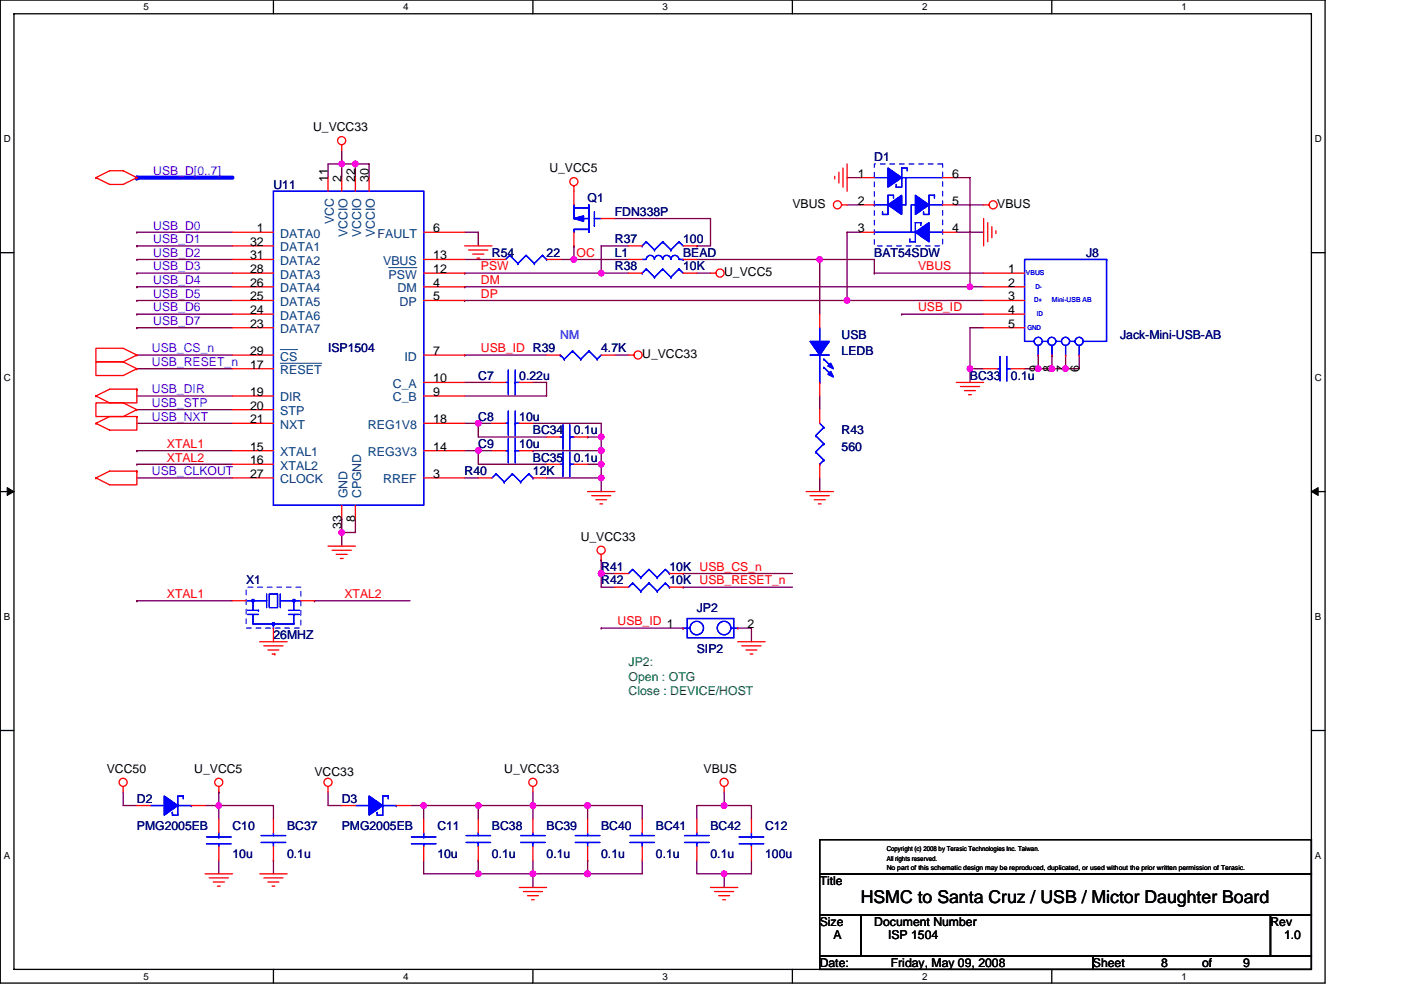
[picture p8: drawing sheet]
<svg xmlns="http://www.w3.org/2000/svg" width="297mm" height="210mm" viewBox="0 0 297 210" stroke-linecap="round" stroke-linejoin="round" font-family="sans-serif">
<path d="M.1 0h280.8v208.5h-280.8zM3 2.9h275v202.7h-275z" fill="none" stroke="#000" stroke-width=".28"/>
<g fill="#fff">
<path d="M30.5 .3h1.1v2.3h-1.1z"/>
<path d="M30.5 205.9h1.1v2.3h-1.1z"/>
</g>
<path d="M58 0v2.9M58 205.6v2.9" fill="none" stroke="#000" stroke-width=".28"/>
<g fill="#fff">
<path d="M85.5 .3h1.1v2.3h-1.1z"/>
<path d="M85.5 205.9h1.1v2.3h-1.1z"/>
</g>
<path d="M113 0v2.9M113 205.6v2.9" fill="none" stroke="#000" stroke-width=".28"/>
<g fill="#fff">
<path d="M140.5 .3h1.1v2.3h-1.1z"/>
<path d="M140.5 205.9h1.1v2.3h-1.1z"/>
</g>
<path d="M168 0v2.9M168 205.6v2.9" fill="none" stroke="#000" stroke-width=".28"/>
<g fill="#fff">
<path d="M195.5 .3h1.2v2.3h-1.2z"/>
<path d="M195.5 205.9h1.2v2.3h-1.2z"/>
</g>
<path d="M223 0v2.9M223 205.6v2.9" fill="none" stroke="#000" stroke-width=".28"/>
<g fill="#fff">
<path d="M250.5 .3h1.2v2.3h-1.2z"/>
<path d="M250.5 205.9h1.2v2.3h-1.2z"/>
<path d="M.8 28.3h1.5v2.3h-1.5z"/>
<path d="M278.8 28.3h1.5v2.3h-1.5z"/>
<path d="M.8 78.9h1.5v2.3h-1.5z"/>
<path d="M278.8 78.9h1.5v2.3h-1.5z"/>
</g>
<path d="M.1 53.6h2.9M278 53.6h2.9" fill="none" stroke="#000" stroke-width=".28"/>
<g fill="#fff">
<path d="M.8 129.6h1.4v2.3h-1.4z"/>
<path d="M278.8 129.6h1.4v2.3h-1.4z"/>
</g>
<path d="M.1 104.3h2.9M278 104.3h2.9" fill="none" stroke="#000" stroke-width=".28"/>
<path d="M1.5 103.4l1.5 .9-1.5 .8zM278 104.3l1.5-.9v1.7z" fill="#000" stroke="#000" stroke-width=".21"/>
<g fill="#fff">
<path d="M.8 180.3h1.4v2.3h-1.4z"/>
<path d="M278.8 180.3h1.4v2.3h-1.4z"/>
</g>
<path d="M.1 154.9h2.9M278 154.9h2.9M173.8 178.1h104.2v7.2h-104.2zM173.8 194h8.7v8.7h-8.7zM173.8 185.3h104.2v8.7h-104.2zM182.5 194h86.9v8.7h-86.9zM269.4 194h8.6v8.7h-8.6zM173.8 202.7h57.9v2.9h-57.9zM231.7 202.7h46.3v2.9h-46.3z" fill="none" stroke="#000" stroke-width=".28"/>
<g fill="none" stroke="#800040" stroke-width=".28">
<path d="M72.5 34.8h-2.9v2.9M72.5 34.8h.1M72.5 34.8h2.9M72.5 31.9v2.9M72.5 34.8v2.9M75.4 34.8h.1M75.4 34.8h2.8v2.9M75.4 34.8v2.9M179.6 37.7h2.9M202.8 37.7h2.9v23.1M29 49.3h.1M29 52.2h.1"/>
<path d="M29 55h.1M29 57.9h.1M29 57.9h20.3M29 49.3h20.3M29 52.2h20.3M29 55h20.3M98.5 57.9h.1M98.5 49.3h2.9v2.9M98.5 55h5.8M98.5 57.9h34.8M118.8 55h2.9M121.7 52.2h.1"/>
<path d="M121.7 55h11.6M121.7 52.2v2.8M127.5 57.9h.1M130.4 46.4h20.2v5.8h-2.9M133.3 52.2h-5.8v5.7M147.7 57.9h2.9M147.7 55h26.1M147.7 52.2h.1M173.8 55h11.6v2.9M173.8 55h.1M173.8 55v11.6M179.6 43.5h2.9"/>
<path d="M182.5 49.3h-2.9v14.4M185.4 57.9h.1M185.4 57.9h23.2M202.8 43.5h5.8M202.8 49.3h5.8M29 60.8h.1M29 63.7h.1M29 66.6h.1M29 69.5h.1M29 75.3h20.3M29 78.2h20.3M29 60.8h20.3"/>
<path d="M29 63.7h20.3M29 66.6h20.3M29 69.5h20.3M98.5 75.3h.1M98.5 63.7h.1M98.5 60.8h.1M98.5 60.8h110.1M98.5 63.7h110.1M98.5 75.3h17.4M130.4 75.3h2.9M179.6 63.7h.1M191.2 66.6h.1"/>
<path d="M191.2 66.6h17.4M205.7 60.8h.1M205.7 78.2h.1M205.7 78.2v2.9M208.6 69.5h-2.9v8.7h2.9M217.2 78.2h2.9M220.1 75.3v2.9M220.1 78.2h.1M220.1 78.2h2.9M223 78.2h2.9M223 75.3h.1M223 75.3v2.9"/>
<path d="M225.9 75.3h.1M225.9 75.3v2.9M228.8 75.3v2.9h-2.9M29 86.9h20.3M29 84h20.3M29 89.8h20.3M29 95.6h.1M29 98.5h.1M29 95.6h20.3M29 98.5h20.3M98.5 81.1h5.8M98.5 89.8h2.9"/>
<path d="M98.5 95.6h2.9M101.4 89.8v2.9h14.5M101.4 89.8h.1M101.4 95.6v2.9h14.5M101.4 95.6h.1M101.4 89.8h2.9M101.4 95.6h2.9M113 81.1h2.9v2.9h-17.4M113 89.8h14.5v2.9M113 95.6h.1M113 95.6h14.5M124.6 92.7h.1"/>
<path d="M124.6 98.5h2.9M124.6 92.7h2.9M127.5 92.7h.1M127.5 95.6h.1M127.5 98.5v2.9M127.5 92.7v5.8M173.8 84v2.9M29 101.4h20.3M72.5 112.9v2.9M72.5 110.1v2.8h2.9v-2.8M72.5 110.1h.1M98.5 101.4h2.9"/>
<path d="M115.9 101.4h11.6M127.5 118.7h.1M127.5 101.4h.1M127.5 101.4v2.9M127.5 118.7v2.9M173.8 101.4v2.9M29 127.4h.1M29 127.4h20.3M66.7 127.4h.1M66.7 127.4h20.2M127.5 133.2h.1M127.5 121.6h.1"/>
<path d="M127.5 121.6v2.9h2.9M127.5 133.2h17.3M127.5 121.6h2.9M144.8 121.6h.1M144.8 124.5h.1M144.8 121.6h23.2M144.8 124.5h23.2M156.4 133.2h2.9v2.9M26.1 168v2.9h2.9M43.5 170.9h2.9M46.4 170.9v2.9M46.4 168h.1"/>
<path d="M46.4 170.9h11.6v2.9M46.4 168v2.9M69.6 168v2.9h2.9M86.9 170.9h2.9M89.8 170.9h.1M89.8 170.9h11.6M89.8 170.9v2.9M101.4 170.9h.1M101.4 170.9h11.6M101.4 170.9v2.9M113 170.9v2.9M113 170.9h23.2v2.9"/>
<path d="M113 168v2.9M113 170.9h.1M124.6 170.9v2.9M124.6 170.9h.1M153.5 170.9h.1M153.5 168v2.9M153.5 170.9h5.8v2.9M153.5 170.9h-5.8v2.9M46.4 182.5v2.8M58 182.5h.1M58 182.5v2.8M89.8 182.5v2.8h11.6"/>
<path d="M101.4 185.3h.1M101.4 182.5h.1M101.4 182.5v2.8M113 185.3v2.9M113 185.3h.1M113 182.5v2.8M124.6 182.5h.1M124.6 185.3h.1M124.6 182.5v2.8M136.2 182.5v2.8h-34.8M147.7 182.5v2.8h5.8M153.5 185.3h.1"/>
<path d="M153.5 185.3v2.9M159.3 182.5v2.8h-5.8"/>
</g>
<g fill="#f0f" stroke="#f0f" stroke-width=".28">
<circle cx="89.8" cy="170.9" r=".57"/>
<circle cx="46.4" cy="170.9" r=".57"/>
<circle cx="101.4" cy="170.9" r=".57"/>
<circle cx="124.6" cy="185.3" r=".57"/>
<circle cx="124.6" cy="170.9" r=".57"/>
<circle cx="113" cy="185.3" r=".57"/>
<circle cx="72.5" cy="34.8" r=".57"/>
<circle cx="75.3" cy="34.8" r=".57"/>
<circle cx="127.5" cy="92.7" r=".57"/>
<circle cx="101.4" cy="89.8" r=".57"/>
<circle cx="127.5" cy="95.6" r=".57"/>
<circle cx="205.6" cy="60.8" r=".57"/>
<circle cx="179.6" cy="63.7" r=".57"/>
<circle cx="153.5" cy="185.3" r=".57"/>
<circle cx="153.5" cy="170.9" r=".57"/>
<circle cx="205.6" cy="78.2" r=".57"/>
<circle cx="225.9" cy="78.2" r=".57"/>
<circle cx="173.8" cy="55" r=".57"/>
<circle cx="127.5" cy="121.6" r=".57"/>
<circle cx="223" cy="78.2" r=".57"/>
<circle cx="127.5" cy="57.9" r=".57"/>
<circle cx="72.5" cy="112.9" r=".57"/>
<circle cx="220.1" cy="78.2" r=".57"/>
<circle cx="127.5" cy="98.5" r=".57"/>
<circle cx="101.4" cy="95.6" r=".57"/>
<circle cx="127.5" cy="101.4" r=".57"/>
<circle cx="121.7" cy="55" r=".57"/>
<circle cx="101.4" cy="185.3" r=".57"/>
<circle cx="113" cy="170.9" r=".57"/>
</g>
<path d="M29 37.7h.1M29 37.7h20.3" fill="none" stroke="#00f" stroke-width=".87"/>
<g fill="none" stroke="#f00" stroke-width=".28">
<path d="M20.3 37.7l2.9-1.5h2.9l2.9 1.5M20.3 37.7h.1M20.3 37.7l2.9 1.4h2.9l2.9-1.4M29 37.7h.1M69.6 37.7v2.9M72.5 30.7v1.2M72.5 37.7v2.9M75.4 37.7v2.9M78.2 37.7v2.9M121.7 39.4v4.1M177 37.4v.6M177.9 36.5v2.3"/>
<path d="M178.7 35.6v4.1M179.6 34.8v5.8M182.5 37.7h2.9M199.9 37.7h2.9M49.3 55h8.7M49.3 57.9h8.7M49.3 52.2h8.7M49.3 49.3h8.7M89.8 55h8.7M89.8 57.9h8.7M89.8 49.3h8.7M98.5 52.2h5.8"/>
<path d="M99.4 53h4M100.2 53.9h2.4M101.1 54.8h.6M104.3 55h2.9M115.9 55h2.9M121.7 49.3v2.9M127.5 46.4h2.9M133.3 55h2.9M133.3 57.9h2.9M133.3 52.2h2.9M144.8 55h2.9M144.8 57.9h2.9"/>
<path d="M144.8 52.2h2.9M150.6 57.9h1.2M178.4 43.5h1.2M182.5 49.3h2.9M182.5 43.5h2.9M199.9 49.3h2.9M199.9 43.5h2.9M208.6 46.4v5.8M208.6 43.5h1.1M208.6 57.9h8.6M209.4 47.2v4.1M210.3 48.1v2.3"/>
<path d="M211.2 49v.5M26.1 76.8h-5.8v2.9h5.8l2.9-1.5M26.1 76.8l2.9 1.4M29 75.3l-2.9-1.4h-5.8v2.9h5.8M29 75.3h.1M29 78.2h.1M29 75.3l-2.9 1.5M49.3 75.3h8.7M49.3 69.5h8.7M49.3 66.6h8.7M49.3 63.7h8.7M49.3 60.8h8.7"/>
<path d="M49.3 78.2h8.7M89.8 75.3h8.7M89.8 63.7h8.7M89.8 60.8h8.7M115.9 75.3h2.9M127.5 75.3h2.9M133.3 75.3h1.1M173.8 66.6v2.9M208.6 69.5h8.6M208.6 66.6h8.6M208.6 63.7h8.6M208.6 60.8h8.6"/>
<path d="M208.6 78.2h2.9M214.3 78.2h2.9M220.1 75.3h.1M223 75.3h.1M225.9 75.3h.1M228.8 75.3h.1M20.3 84h.1M20.3 89.8h.1M20.3 85.4h5.8l2.9 1.5-2.9 1.4h-5.8zM29 82.5h-5.8l-2.9 1.5M29 82.5v2.9h-5.8l-2.9-1.4M29 82.5h.1"/>
<path d="M29 99.9h-5.8l-2.9 1.5M29 99.9v2.9h-5.8l-2.9-1.4M29 99.9h.1M29 88.3h-5.8l-2.9 1.5M29 88.3v2.9h-5.8l-2.9-1.4M29 88.3h.1M29 86.9h.1M49.3 89.8h8.7M49.3 84h8.7M49.3 86.9h8.7M49.3 98.5h8.7M49.3 95.6h8.7"/>
<path d="M89.8 89.8h8.7M89.8 84h8.7M89.8 95.6h8.7M89.8 81.1h8.7M104.3 89.8h2.9M104.3 95.6h2.9M104.3 81.1h2.9M110.1 89.8h2.9M110.1 95.6h2.9M110.1 81.1h2.9M115.9 98.5h2.9M115.9 92.7h2.9"/>
<path d="M121.7 98.5h2.9M121.7 92.7h2.9M173.8 81.1v2.9M173.8 86.9v2.9M173.8 98.5v2.9M202.8 81.1h5.8M203.6 82h4.1M204.5 82.8h2.3M205.4 83.7h.5M20.3 101.4h.1M49.3 101.4h8.7M69.6 115.8h5.8"/>
<path d="M70.4 116.7h4.1M71.3 117.6h2.3M72.2 118.4h.5M72.5 107.2v2.9M75.4 107.2v2.9M89.8 101.4h8.7M101.4 101.4h2.9M113 101.4h2.9M124.6 104.3h5.8M125.5 105.1h4M126.3 106h2.3M127.2 106.9h.6"/>
<path d="M127.5 117.6v1.1M170.9 104.3h5.8M171.8 105.1h4M172.6 106h2.4M173.5 106.9h.6M49.3 127.4h2.9M55.1 136.1h5.8M55.9 137h4.1M56.8 137.9h2.3M57.7 138.7h.6M58 133.2v2.9M58.3 138.7h.1"/>
<path d="M63.8 127.4h2.9M130.4 124.5h2.9M130.4 121.6h2.9M141.9 124.5h2.9M141.9 121.6h2.9M144.8 133.2h.1M156.4 136.1h5.8M156.4 133.2h.1M157.3 137h4.1M158.2 137.9h2.3M159 138.7h.6M26.1 166.8v1.2"/>
<path d="M29 170.9h2.9M40.6 170.9h2.9M46.4 166.8v1.2M46.4 173.8v2.9M46.4 179.6v2.9M58 173.8v2.9M58 179.6v2.9M69.6 166.8v1.2M72.5 170.9h2.9M84 170.9h2.9M89.8 173.8v2.9M89.8 179.6v2.9"/>
<path d="M101.4 173.8v2.9M101.4 179.6v2.9M113 166.8v1.2M113 173.8v2.9M113 179.6v2.9M124.6 173.8v2.9M124.6 179.6v2.9M136.2 173.8v2.9M136.2 179.6v2.9M147.7 173.8v2.9M147.7 179.6v2.9M153.5 166.8v1.2"/>
<path d="M159.3 173.8v2.9M159.3 179.6v2.9M43.5 185.3h5.8M44.4 186.2h4M45.2 187.1h2.4M46.1 188h.6M55.1 185.3h5.8M55.9 186.2h4.1M56.8 187.1h2.3M57.7 188h.6M110.1 188.2h5.8M111 189.1h4"/>
<path d="M111.8 190h2.3M112.7 190.8h.6M150.6 188.2h5.8M151.5 189.1h4.1M152.4 190h2.3M153.2 190.8h.6"/>
<circle cx="72.4" cy="29.8" r=".86"/>
<circle cx="121.7" cy="38.5" r=".86"/>
<circle cx="152.7" cy="57.9" r=".86"/>
<circle cx="177.6" cy="43.4" r=".86"/>
<circle cx="210.6" cy="43.4" r=".86"/>
<circle cx="135.3" cy="75.3" r=".86"/>
<circle cx="127.5" cy="116.7" r=".86"/>
<circle cx="26.1" cy="165.9" r=".86"/>
<circle cx="46.4" cy="165.9" r=".86"/>
<circle cx="69.5" cy="165.9" r=".86"/>
<circle cx="113" cy="165.9" r=".86"/>
<circle cx="153.5" cy="165.9" r=".86"/>
</g>
<g fill="none" stroke="#00f" stroke-width=".28">
<path d="M185.4 37.7h2.9M191.2 37.7h.1M191.2 37.7h8.7M192 37.7v5.8h-.8M192.3 36.2v-.6h-1.1v4.1h-1.2v-.6M58 40.6h31.8v66.6h-31.8zM108.1 54.2h.1M108.1 54.2l-.9 .8M108.1 54.2l1.7 1.7M109.8 55.9h.1M111.5 54.2h.1M111.5 54.2l-1.7 1.7"/>
<path d="M111.5 54.2l1.8 1.7M113.3 55.9h.1M115 54.2h.1M115 54.2l-1.7 1.7M115 54.2l.9 .8M115.9 55h.1M121.7 43.5v2.9h3.2M121.7 44h3.2M122 44h2.6M124.6 48.7h-2.9v.6v-.6h3.2M124.9 43.5v5.8M124.9 46.4h.1"/>
<path d="M126 46.4h1.5M126 47.8h.1M126 44.9v2.9M136.2 52.2h.1M136.2 57.9h.1M137 51.3h.1M137 57.1h.1M137 51.3l1.8 1.7M137 51.3l-.8 .9M137 57.1l1.8 1.7M137 57.1l-.8 .8M138.8 53h.1"/>
<path d="M138.8 58.8h.1M140.5 55a.86 .86 0 0 0-.9-.8 .86 .86 0 0 0-.8 .8 .87 .87 0 0 0-.9-.8 .87 .87 0 0 0-.9 .8h-.8M140.5 55a.87 .87 0 0 1 .9-.8 .87 .87 0 0 1 .8 .8 .86 .86 0 0 1 .9-.8 .86 .86 0 0 1 .9 .8h.8M140.5 51.3h.1M140.5 57.1h.1M140.5 51.3l1.7 1.7M140.5 51.3l-1.7 1.7M140.5 57.1l1.7 1.7M140.5 57.1l-1.7 1.7M142.2 53h.1M142.2 58.8h.1M144 51.3h.1"/>
<path d="M144 57.1h.1M144 51.3l.8 .9M144 51.3l-1.8 1.7M144 57.1l.8 .8M144 57.1l-1.8 1.7M144.8 55h.1M185.4 43.5h.1M185.4 49.3h8.7M185.4 43.5h2.9M189.4 42v-.6h-1.1v4.1h-1.2v-.6M194.1 43.5h-.9v5.8M195.2 47.2h-1.1v4.1h-1.2v-.6"/>
<path d="M195.2 47.2v.6M195.2 47.2h.1M197 49.3h2.9M197 43.5h2.9M198.1 41.4h-1.1v4.1h-1.2v-.6M198.1 41.4v.6M198.1 41.4h.1M234.6 55v17.4h-4.9M234.6 55h.1M234.6 55h-17.4v17.4h2.1M107.8 78.5v5.2M109.2 78.5v5.2"/>
<path d="M118.8 75.3h.1M118.8 75.3l.9 .9M119.7 76.2h.1M121.4 74.4h.1M121.4 74.4l1.7 1.8M121.4 74.4l-1.7 1.8M123.1 76.2h.1M124.9 74.4h.1M124.9 74.4l1.7 1.8M124.9 74.4l-1.8 1.8M126.6 76.2h.1M127.5 75.3l-.9 .9"/>
<path d="M171.8 75.3h4M173.8 69.5v2.9M173.8 75.3v5.8M174.7 76.2h.1M174.7 77.9h.1M174.7 76.2l1.7 1.7M174.7 77.9l1.7 1.8M211.5 78.2h.5M212 75.6v5.2M213.5 75.6v5.2M213.5 78.2h.1M213.5 78.2h.8"/>
<path d="M220.1 75.3h.1M220.1 73.3v2M221 72.4h1.2M223 73.3v2M223.9 72.4h1.2M225.9 73.3v2M226.8 72.4h1.1M227.9 72.4h.1M228.8 73.3v2M107.2 95.6h.6M107.2 89.8h.6M107.2 81.1h.6"/>
<path d="M107.8 93v5.2M107.8 87.2v5.2M109.2 93v5.2M109.2 95.6h.1M109.2 87.2v5.2M109.2 89.8h.1M109.2 81.1h.1M109.2 95.6h.9M109.2 89.8h.9M109.2 81.1h.9M118.8 98.5h.6M118.8 92.7h.6"/>
<path d="M119.4 95.9v5.2M119.4 90.1v5.2M120.8 95.9v5.2M120.8 98.5h.1M120.8 90.1v5.2M120.8 92.7h.1M120.8 98.5h.9M120.8 92.7h.9M172.9 92.4h.1M172.9 95.9h.1M172.9 92.4l1.8 1.7M172.9 95.9l1.8 1.7"/>
<path d="M173.8 98.5h.1M173.8 81.1h.1M173.8 89.8l.9 .9M174.7 90.7h.1M174.7 94.1h.1M174.7 97.6h.1M174.7 90.7l-1.8 1.7M174.7 94.1l-1.8 1.8M174.7 97.6l-.9 .9M105.2 100.5h.1M105.2 100.5l-.9 .9M105.2 100.5l1.7 1.7"/>
<path d="M106.9 102.2h.1M108.6 100.5h.1M108.6 100.5l-1.7 1.7M108.6 100.5l1.8 1.7M110.4 102.2h.1M112.1 100.5h.1M112.1 100.5l-1.7 1.7M112.1 100.5l.9 .9M113 101.4h.1M52.2 127.4h4.3M52.5 130.3h2.3M52.5 129.5h2.3"/>
<path d="M53.6 130.3v2.1h8.7v-2.1M53.6 127.4v2.1M54.8 129.5h.1M56.5 126v2.9M57.1 126h1.7v2.9h-1.7zM58 133.2h.1M58 132.4v.8M59.4 126v2.9M59.4 127.4h4.4M61.2 130.3h2.3M61.2 129.5h2.3M62.3 127.4v2.1"/>
<path d="M134.1 123.7h.1M134.1 120.8h.1M134.1 123.7l-.8 .8M134.1 123.7l1.8 1.7M134.1 120.8l-.8 .8M134.1 120.8l1.8 1.7M135.9 125.4h.1M135.9 122.5h.1M137.6 123.7h.1M137.6 120.8h.1M137.6 123.7l-1.7 1.7M137.6 123.7l1.7 1.7"/>
<path d="M137.6 120.8l-1.7 1.7M137.6 120.8l1.7 1.7M139.3 125.4h.1M139.3 122.5h.1M141.1 123.7h.1M141.1 120.8h.1M141.1 123.7l-1.8 1.7M141.1 123.7l.8 .8M141.1 120.8l-1.8 1.7M141.1 120.8l.8 .8M141.9 124.5h.1M141.9 121.6h.1"/>
<path d="M144.8 133.2h.1M144.8 133.2h1.5M145.7 131.2h9.9v4.1h-9.9zM155 133.2h1.4M31.9 170.9h2.9M36.6 172.3h.1M37.7 170.9h2.9M38.9 169.4v-.6h-1.2v4.1h-1.1v-.6M40.6 170.9h.1M43.8 177.5h5.2M43.8 179h5.2M46.4 179v.6"/>
<path d="M46.4 177.5h.1M46.4 176.7v.8M55.4 178.7h5.2M55.4 177.2h5.2M58 176.7v.5M58 178.7h.1M58 178.7v.9M75.4 170.9h2.8M80 172.3h.1M81.1 170.9h2.9M82.3 169.4v-.6h-1.2v4.1h-1.1v-.6M84 170.9h.1"/>
<path d="M87.2 177.5h5.2M87.2 179h5.2M89.8 179v.6M89.8 177.5h.1M89.8 176.7v.8M98.8 178.7h5.2M98.8 177.2h5.2M101.4 176.7v.5M101.4 178.7h.1M101.4 178.7v.9M110.4 178.7h5.2M110.4 177.2h5.2"/>
<path d="M113 176.7v.5M113 178.7h.1M113 178.7v.9M122 178.7h5.2M122 177.2h5.2M124.6 176.7v.5M124.6 178.7h.1M124.6 178.7v.9M133.6 178.7h5.2M133.6 177.2h5.2M136.2 176.7v.5M136.2 178.7h.1"/>
<path d="M136.2 178.7v.9M145.1 178.7h5.2M145.1 177.2h5.2M147.7 176.7v.5M147.7 178.7h.1M147.7 178.7v.9M156.7 177.5h5.2M156.7 179h5.2M159.3 179v.6M159.3 177.5h.1M159.3 176.7v.8"/>
<circle cx="220.1" cy="72.4" r=".86"/>
<circle cx="223" cy="72.4" r=".86"/>
<circle cx="225.9" cy="72.4" r=".86"/>
<circle cx="228.8" cy="72.4" r=".86"/>
<circle cx="147.7" cy="133.2" r="1.43"/>
<circle cx="153.5" cy="133.2" r="1.43"/>
</g>
<g fill="#00f" stroke="#00f" stroke-width=".28">
<path d="M34.8 168.8l2.9 2.1-2.9 2z" fill-rule="evenodd"/>
<path d="M34.8 168.8l2.9 2.1-2.9 2z" fill-rule="evenodd"/>
<path d="M171.8 72.4h4l-2 2.9z" fill-rule="evenodd"/>
<path d="M176.1 78.8l.6 1.1-1.2-.5z" fill-rule="evenodd"/>
<path d="M175.5 77.6l.6-.6 .6 1.2z" fill-rule="evenodd"/>
<path d="M171.8 72.4h4l-2 2.9z" fill-rule="evenodd"/>
<path d="M176.1 78.8l.6 1.1-1.2-.5z" fill-rule="evenodd"/>
<path d="M175.5 77.6l.6-.6 .6 1.2z" fill-rule="evenodd"/>
<path d="M78.2 168.8l2.9 2.1-2.9 2z" fill-rule="evenodd"/>
<path d="M78.2 168.8l2.9 2.1-2.9 2z" fill-rule="evenodd"/>
<path d="M188.3 35.6l2.9 2.1-2.9 2z" fill-rule="evenodd"/>
<path d="M188.3 43.5l2.9-2.1v4.1z" fill-rule="evenodd"/>
<path d="M194.1 49.3l2.9-2.1v4.1z" fill-rule="evenodd"/>
<path d="M194.1 41.4l2.9 2.1-2.9 2z" fill-rule="evenodd"/>
<path d="M188.3 35.6l2.9 2.1-2.9 2z" fill-rule="evenodd"/>
<path d="M188.3 43.5l2.9-2.1v4.1z" fill-rule="evenodd"/>
<path d="M194.1 49.3l2.9-2.1v4.1z" fill-rule="evenodd"/>
<path d="M194.1 41.4l2.9 2.1-2.9 2z" fill-rule="evenodd"/>
<path d="M121.7 46.4l2-.6v1.1z" fill-rule="evenodd"/>
<path d="M121.7 46.4l2-.6v1.1z" fill-rule="evenodd"/>
<circle cx="62.3" cy="127.4" r=".28"/>
<circle cx="53.6" cy="127.4" r=".28"/>
<circle cx="58" cy="132.3" r=".28"/>
</g>
<path d="M82.4 56.8h6M59.4 77h8.8M59.4 74.1h3.7" fill="none" stroke="#004080" stroke-width=".21"/>
<path d="M185.4 34.8h14.5v17.4h-14.5zM52.2 124.5h11.6v8.7h-11.6z" fill="none" stroke="#fff" stroke-width=".21" stroke-dasharray="1 1 1 1 1 1 1 1"/>
<path d="M185.4 34.8h14.5v17.4h-14.5zM52.2 124.5h11.6v8.7h-11.6z" fill="none" stroke="#00f" stroke-width=".21" stroke-dasharray="1 1 1 1 1 1 1 1"/>
<text font-size="3.7" x="182.5" y="191.6">HSMC to Santa Cruz / USB / Mictor Daughter Board</text>
<g font-size="2.6">
<text x="66.4" y="27.8">U_VCC33</text>
<text x="69.5" y="38.5" transform="rotate(-90 69.5 38.5)">11</text>
<text x="72.4" y="38.5" transform="rotate(-90 72.4 38.5)">2</text>
<text x="75.3" y="38.5" transform="rotate(-90 75.3 38.5)">22</text>
<text x="78.2" y="38.5" transform="rotate(-90 78.2 38.5)">30</text>
<text x="116.5" y="36.5">U_VCC5</text>
<text x="181.9" y="37.7">1</text>
<text x="201.9" y="37.7">6</text>
<text x="168" y="44">VBUS</text>
<text x="181.9" y="43.4">2</text>
<text x="201.9" y="43.4">5</text>
<text x="211.5" y="44">VBUS</text>
<text x="53" y="52.1">32</text>
<text x="54.5" y="49.2">1</text>
<text x="91.9" y="49.2">6</text>
<text x="181.9" y="49.2">3</text>
<text x="201.9" y="49.2">4</text>
<text x="53" y="55">31</text>
<text x="53" y="57.9">28</text>
<text x="91.9" y="55">13</text>
<text x="91.9" y="57.9">12</text>
<text x="153.5" y="58.5">U_VCC5</text>
<text x="213.7" y="57.9">1</text>
<text x="53" y="63.7">25</text>
<text x="53" y="60.8">26</text>
<text x="91.9" y="60.8">4</text>
<text x="91.9" y="63.7">5</text>
<text x="213.7" y="60.8">2</text>
<text x="213.7" y="63.7">3</text>
<text x="53" y="69.5">23</text>
<text x="53" y="66.6">24</text>
<text x="213.7" y="69.5">5</text>
<text x="213.7" y="66.6">4</text>
<text x="53" y="75.3">29</text>
<text x="91.9" y="75.3">7</text>
<text x="136.2" y="75.9">U_VCC33</text>
<text x="53" y="78.2">17</text>
<text x="53" y="84">19</text>
<text x="91.9" y="81.1">10</text>
<text x="91.9" y="84">9</text>
<text x="220.1" y="78.8" transform="rotate(-90 220.1 78.8)">9</text>
<text x="223" y="78.8" transform="rotate(-90 223 78.8)">8</text>
<text x="225.9" y="78.8" transform="rotate(-90 225.9 78.8)">7</text>
<text x="228.8" y="78.8" transform="rotate(-90 228.8 78.8)">6</text>
<text x="53" y="89.8">21</text>
<text x="53" y="86.9">20</text>
<text x="91.9" y="89.8">18</text>
<text x="53" y="95.6">15</text>
<text x="91.9" y="95.6">14</text>
<text x="53" y="101.3">27</text>
<text x="53" y="98.4">16</text>
<text x="91.9" y="101.3">3</text>
<text x="72.4" y="112.1" transform="rotate(-90 72.4 112.1)">33</text>
<text x="75.3" y="110.7" transform="rotate(-90 75.3 110.7)">8</text>
<text x="123.1" y="114.7">U_VCC33</text>
<text x="158.5" y="133.2">2</text>
<text x="22.6" y="163.9">VCC50</text>
<text x="41.2" y="163.9">U_VCC5</text>
<text x="66.7" y="164.5">VCC33</text>
<text x="106.9" y="163.9">U_VCC33</text>
<text x="149.2" y="163.9">VBUS</text>
<text x="173.8" y="187.7">Title</text>
<text x="173.8" y="196.4">Size</text>
<text x="185.4" y="196.4">Document Number</text>
<text x="269.4" y="196.4">Rev</text>
<text x="176.7" y="199.3">A</text>
<text x="188.3" y="199.3">ISP 1504</text>
<text x="272.2" y="199.3">1.0</text>
<text x="173.8" y="205">Date:</text>
<text x="188.9" y="205">Friday, May 09, 2008</text>
<text x="231.7" y="205">Sheet</text>
<text x="246.2" y="205">8</text>
<text x="254.9" y="205">of</text>
<text x="263.6" y="205">9</text>
</g>
<g font-size="2.6" fill="#000080">
<text x="185.4" y="34.2">D1</text>
<text x="58" y="40">U11</text>
<text x="124.6" y="42.9">Q1</text>
<text x="130.4" y="45.8">FDN338P</text>
<text x="130.4" y="51.6">R37</text>
<text x="144.8" y="51.6">100</text>
<text x="104.3" y="54.5">R54</text>
<text x="115.9" y="54.5">22</text>
<text x="130.4" y="54.5">L1</text>
<text x="130.4" y="57.4">R38</text>
<text x="144.8" y="57.4">10K</text>
<text x="144.8" y="54.5">BEAD</text>
<text x="185.4" y="54.5">BAT54SDW</text>
<text x="230.3" y="54.5">J8</text>
<text x="178.4" y="71.8">USB</text>
<text x="237.5" y="71.8">Jack-Mini-USB-AB</text>
<text x="69.6" y="74.7">ISP1504</text>
<text x="127.5" y="74.7">4.7K</text>
<text x="178.4" y="75.3">LEDB</text>
<text x="101.4" y="80.5">C7</text>
<text x="110.1" y="80.5">0.22u</text>
<text x="205.7" y="80.5">BC33</text>
<text x="214.3" y="80.5">0.1u</text>
<text x="101.4" y="89.2">C8</text>
<text x="110.1" y="89.2">10u</text>
<text x="101.4" y="95">C9</text>
<text x="110.1" y="95">10u</text>
<text x="113" y="92.1">BC34</text>
<text x="121.7" y="92.1">0.1u</text>
<text x="178.4" y="92.1">R43</text>
<text x="178.4" y="95.6">560</text>
<text x="98.5" y="100.8">R40</text>
<text x="113" y="100.8">12K</text>
<text x="113" y="97.9">BC35</text>
<text x="121.7" y="97.9">0.1u</text>
<text x="52.2" y="124">X1</text>
<text x="127.5" y="124">R42</text>
<text x="127.5" y="121.1">R41</text>
<text x="141.9" y="124">10K USB_RESET_n</text>
<text x="141.9" y="121.1">10K USB_CS_n</text>
<text x="147.7" y="129.8">JP2</text>
<text x="58" y="135.6">26MHZ</text>
<text x="147.7" y="138.5">SIP2</text>
<text x="29" y="170.3">D2</text>
<text x="72.5" y="170.3">D3</text>
<text x="29" y="176.1">PMG2005EB</text>
<text x="49.3" y="176.1">C10</text>
<text x="60.9" y="176.1">BC37</text>
<text x="72.5" y="176.1">PMG2005EB</text>
<text x="92.7" y="176.1">C11</text>
<text x="104.3" y="176.1">BC38</text>
<text x="115.9" y="176.1">BC39</text>
<text x="127.5" y="176.1">BC40</text>
<text x="139.1" y="176.1">BC41</text>
<text x="150.6" y="176.1">BC42</text>
<text x="162.2" y="176.1">C12</text>
<text x="49.3" y="181.9">10u</text>
<text x="60.9" y="181.9">0.1u</text>
<text x="92.7" y="181.9">10u</text>
<text x="104.3" y="181.9">0.1u</text>
<text x="115.9" y="181.9">0.1u</text>
<text x="127.5" y="181.9">0.1u</text>
<text x="139.1" y="181.9">0.1u</text>
<text x="150.6" y="181.9">0.1u</text>
<text x="162.2" y="181.9">100u</text>
</g>
<g font-size="2.6" fill="#8000ff">
<text x="32.5" y="37.1">USB_D[0..7]</text>
<text x="32.5" y="48.7">USB_D0</text>
<text x="32.5" y="51.6">USB_D1</text>
<text x="32.5" y="54.5">USB_D2</text>
<text x="32.5" y="57.4">USB_D3</text>
<text x="32.5" y="60.3">USB_D4</text>
<text x="32.5" y="63.2">USB_D5</text>
<text x="32.5" y="66.1">USB_D6</text>
<text x="32.5" y="68.9">USB_D7</text>
<text x="32.2" y="74.7">USB_CS_n</text>
<text x="32.2" y="77.6">USB_RESET_n</text>
<text x="32.2" y="83.4">USB_DIR</text>
<text x="32.2" y="89.2">USB_NXT</text>
<text x="32.2" y="86.3">USB_STP</text>
<text x="32.2" y="100.8">USB_CLKOUT</text>
</g>
<g font-size="2.6" fill="#004080">
<text x="70.8" y="47.6" transform="rotate(-90 70.8 47.6)">VCC</text>
<text x="59.4" y="53.3">DATA1</text>
<text x="59.4" y="50.4">DATA0</text>
<text x="73.7" y="50.4" transform="rotate(-90 73.7 50.4)">VCCIO</text>
<text x="76.6" y="50.4" transform="rotate(-90 76.6 50.4)">VCCIO</text>
<text x="79.5" y="50.4" transform="rotate(-90 79.5 50.4)">VCCIO</text>
<text x="80" y="50.4">FAULT</text>
<text x="59.4" y="56.2">DATA2</text>
<text x="59.4" y="59.1">DATA3</text>
<text x="81.2" y="56.2">VBUS</text>
<text x="82.4" y="59.1">PSW</text>
<text x="59.4" y="64.9">DATA5</text>
<text x="59.4" y="62">DATA4</text>
<text x="84.3" y="62">DM</text>
<text x="84.7" y="64.9">DP</text>
<text x="59.4" y="70.7">DATA7</text>
<text x="59.4" y="67.8">DATA6</text>
<text x="59.4" y="76.5">CS</text>
<text x="85.7" y="76.5">ID</text>
<text x="59.4" y="79.4">RESET</text>
<text x="83.3" y="82.3">C_A</text>
<text x="59.4" y="85.2">DIR</text>
<text x="59.4" y="88.1">STP</text>
<text x="83.3" y="85.2">C_B</text>
<text x="59.4" y="91">NXT</text>
<text x="78" y="91">REG1V8</text>
<text x="59.4" y="99.6">XTAL2</text>
<text x="59.4" y="96.8">XTAL1</text>
<text x="78" y="96.8">REG3V3</text>
<text x="59.4" y="102.5">CLOCK</text>
<text x="73.7" y="105.7" transform="rotate(-90 73.7 105.7)">GND</text>
<text x="76.6" y="105.7" transform="rotate(-90 76.6 105.7)">CPGND</text>
<text x="81.2" y="102.5">RREF</text>
</g>
<g font-size="2.6" fill="#f00">
<text x="102" y="57.4">PSW</text>
<text x="122.3" y="54.5">OC</text>
<text x="194.6" y="57.4">VBUS</text>
<text x="102" y="63.2">DP</text>
<text x="102" y="60.3">DM</text>
<text x="194.6" y="66.1">USB_ID</text>
<text x="102" y="74.7">USB_ID R39</text>
<text x="35.4" y="95">XTAL1</text>
<text x="35.4" y="97.9">XTAL2</text>
<text x="35.4" y="126.9">XTAL1</text>
<text x="73" y="126.9">XTAL2</text>
<text x="130.9" y="132.7">USB_ID 1</text>
</g>
<text font-size="2.6" fill="#0080ff" x="118.8" y="71.8">NM</text>
<g font-size="2.6" fill="#008000">
<text x="133.3" y="141.4">JP2:</text>
<text x="133.3" y="144.3">Open : OTG</text>
<text x="133.3" y="147.3">Close : DEVICE/HOST</text>
</g>
<g font-size="2.1">
<text x="30.5" y="2.2">5</text>
<text x="85.5" y="2.2">4</text>
<text x="140.5" y="2.2">3</text>
<text x="195.5" y="2.2">2</text>
<text x="250.5" y="2.2">1</text>
<text x=".8" y="30.1">D</text>
<text x="278.8" y="30.1">D</text>
<text x=".8" y="80.8">C</text>
<text x="278.8" y="80.8">C</text>
<text x=".8" y="131.4">B</text>
<text x="278.8" y="131.4">B</text>
<text x=".8" y="182.1">A</text>
<text x="278.8" y="182.1">A</text>
<text x="30.5" y="207.8">5</text>
<text x="85.5" y="207.8">4</text>
<text x="140.5" y="207.8">3</text>
<text x="195.5" y="207.8">2</text>
<text x="250.5" y="207.8">1</text>
</g>
<g font-size="1.4" fill="#00f">
<text x="217.5" y="58.4">VBUS</text>
<text x="219.3" y="64.2">D+</text>
<text x="219.6" y="61.3">D-</text>
<text x="223" y="64.2">Mini-USB AB</text>
<text x="217.8" y="69.9">GND</text>
<text x="219.8" y="67.1">ID</text>
</g>
<g font-size="1.4">
<text x="188" y="180.6">Copyright (c) 2008 by Terasic Technologies Inc. Taiwan.</text>
<text x="188" y="184.6">No part of this schematic design may be reproduced, duplicated, or used without the prior written permission of Terasic.</text>
<text x="188" y="182.6">All rights reserved.</text>
</g>
</svg>
